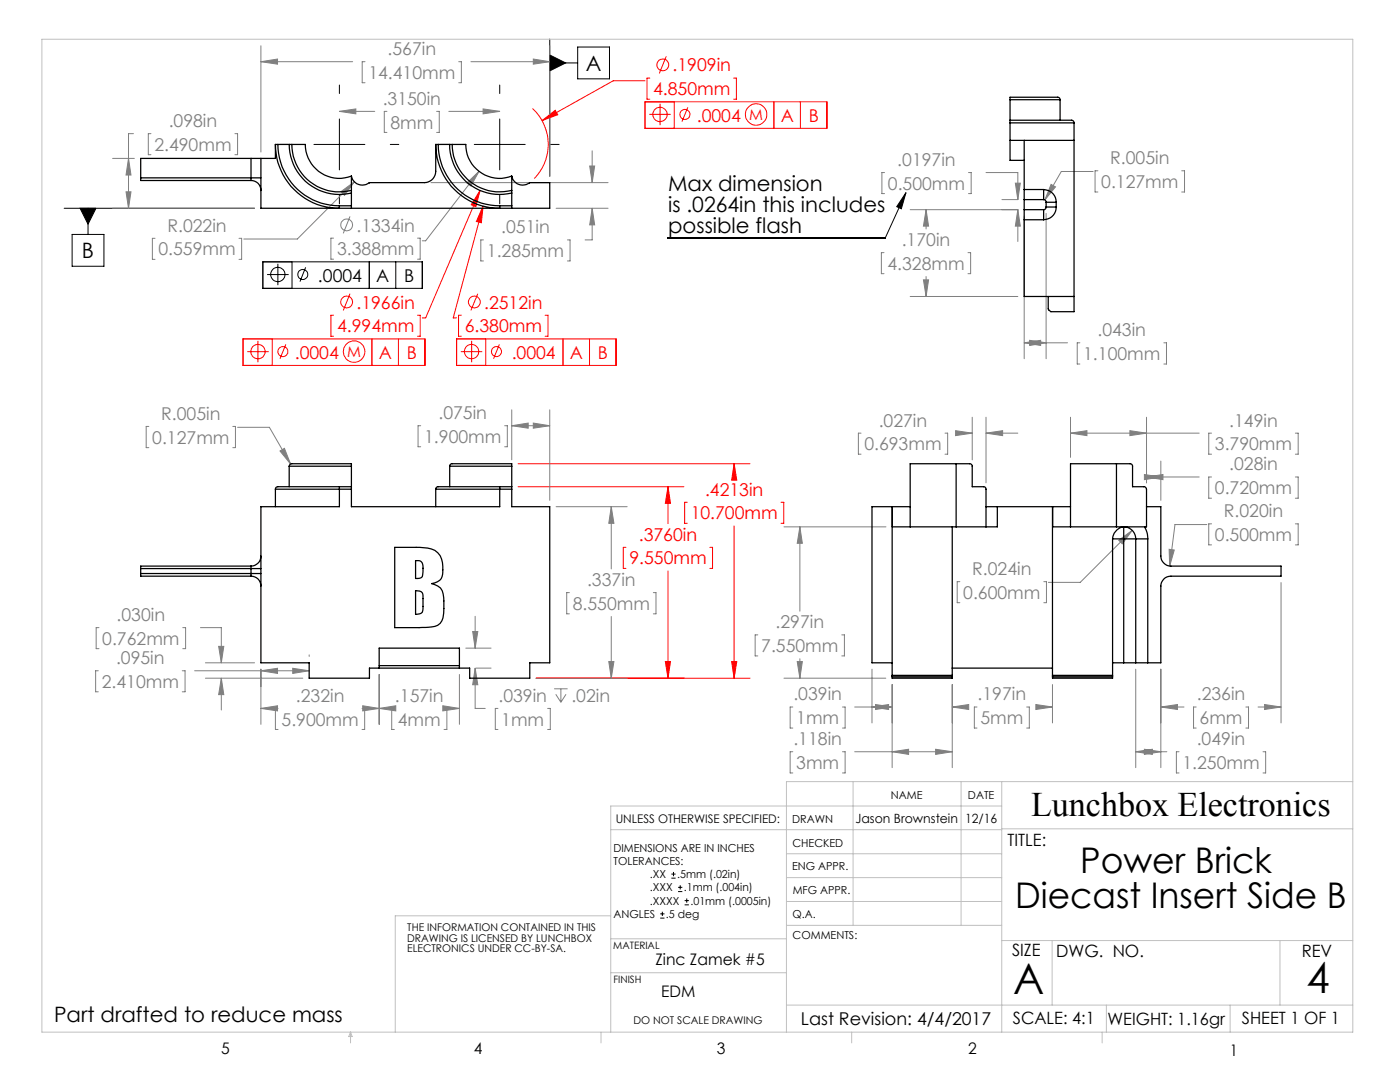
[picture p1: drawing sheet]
<svg xmlns="http://www.w3.org/2000/svg" width="279mm" height="216mm" viewBox="0 0 279 216" stroke-linecap="round" stroke-linejoin="round" font-family="sans-serif">
<g fill="none" stroke="#808080" stroke-width=".2">
<path d="M52.1 9.1v21.2M52.1 12.3h18.3M52.1 12.3l3.3-.5v1zM72.8 12.3h-.5v4.2h.5M91.5 12.3h.6v4.2h-.6M94 12.3h15.7M106.4 11.8l3.3 .5-3.3 .5zM109.7 9.1v26.1M22.5 31.6h4.3M25.2 38.3h.9l-.5 3.3zM25.6 31.6l.5 3.3h-.9zM26.6 26.7h-1v14.9"/>
<path d="M30.1 26.7h-.5v4.2h.5M46.9 26.7h.5v4.2h-.5M67.7 22.2l3.3-.5v1zM67.7 22.2h7.1M68.1 38.2l2.6-1.9-1.9 2.7zM70.7 36.3l-11.4 11.4h-10.7M77.2 22.2h-.5v4.2h.5M86 36.4h35.4M87.1 22.2h.6v4.2h-.6M89.6 22.2h10.1M93.2 36.5l2.4-2.3-1.6 2.9zM95.6 34.2l-10.7 13.8h-.6"/>
<path d="M96.4 21.7l3.3 .5-3.3 .5zM117.7 33.1h1l-.5 3.3zM118.2 30.1v6.3M176.5 34.4h-.5v4.2h.5M193.3 34.4h.5v4.2h-.5M196.8 34.4h6.3v5.4M200 39.8h3.1M202.6 36.5h1l-.5 3.3zM209.8 36.8l.8 .5-2.1 2.6zM218.2 34.2h-6.4l-3.3 5.7M219.1 34.1h-.6v4.2h.6M235.8 34.1h.6v4.2h-.6"/>
<path d="M22.5 41.6h28.3M30.9 47.6h-.5v4.2h.5M47.7 47.6h.5v4.2h-.5M66.6 47.5h-.6v4.2h.6M69.8 43.2l-1.3 3.4M83.3 47.5h.6v4.2h-.6M96.5 47.9h-.5v4.2h.5M111 41.6h10.4M113.2 47.9h.6v4.2h-.6M118.2 41.6l.5 3.3h-1zM118.2 41.6v6.3h-1.4M176.4 50.4h-.5v4.2h.5"/>
<path d="M181.6 41.8h21.5M181.6 59.2h21.5M184.3 55.8h1l-.5 3.4zM184.8 41.8l.5 3.3h-1zM184.8 41.8v3.9M184.8 55.2v4M193.2 50.4h.5v4.2h-.5M203.1 41.8l.5 3.3h-1zM203.1 41.8v6.4M204.4 43.1v28.5M208.8 42.6v29M204.4 68.4l3.3-.5v1z"/>
<path d="M204.4 68.4h8.6M205.5 67.9l3.3 .5-3.3 .5zM215.5 68.4h-.5v4.2h.5M232.3 68.4h.5v4.2h-.5M29.7 85.1h-.5v4.2h.5M46.5 85.1h.5v4.2h-.5M47.4 85.3h6.4l4.2 7.3M55.9 90l.9-.5 1.2 3.1zM84 84.9h-.6v4.2h.6M100.7 84.9h.5v4.2h-.5M102.1 84.9l3.3-.5v1zM102.1 84.9h.1"/>
<path d="M102.1 84.9h7.6M102.1 81.8v10M106.4 84.4l3.3 .5-3.3 .5zM109.7 81.8v18M171.8 86.4h-.5v4.2h.5M188.6 86.4h.5v4.2h-.5M190.7 85.9l3.3 .5-3.3 .5zM191 86.4h3M194 83.3v8.5M196.8 86.4l3.3-.5v1zM196.8 86.4h6.3M196.8 83.3v13"/>
<path d="M213.6 86.4l3.3-.5v1zM213.6 86.4h25.7M213.6 83.3v8M225.5 85.9l3.3 .5-3.3 .5zM228.4 94.7l3.3 .5-3.3 .5zM228.8 95.2l3.3-.5v1zM228.8 83.3v13M228.8 95.2h10.5M231.7 92v7.8M241.8 86.4h-.6v4.2h.6M241.8 95.2h-.6v4.2h.6M258.5 86.4h.6v4.2h-.6"/>
<path d="M258.5 95.2h.6v4.2h-.6M111 101.1h14.2M113.6 118.3h-.5v4.2h.5M122 101.1l.5 3.3h-1zM122 101.1v12.4M130.4 118.3h.5v4.2h-.5M156.5 105.1h20.3M159.6 105.1l.5 3.3h-1zM159.6 105.1v16.9M191.6 116.1h-.6v4.2h.6M208.3 116.1h.5v4.2h-.5M223.3 107.8l2.7-2-2 2.7z"/>
<path d="M226 105.8l-10.4 10.4h-6.4M233.3 109.6l1.1 .1-1 3.3zM240.8 104.7h-6.3l-1.1 8.3M241.8 104.5h-.6v4.2h.6M255.7 116.2v28.1M258.5 104.5h.6v4.2h-.6M19.6 133.8h-.5v4.2h.5M19.8 125.2h-.6v4.2h.6M36.4 133.8h.5v4.2h-.5M36.5 125.2h.5v4.2h-.5M38.8 133.8h22.9M40 125.2h4.2v7.1"/>
<path d="M41 135.3h19.4M41 132.3h9.8M43.6 129h1.1l-.5 3.3zM44.2 135.3l.5 3.3h-1.1zM44.2 135.3v6.4M52.1 133.5v11M52.1 133.8l3.3-.5v1.1zM58.4 133.3l3.3 .5-3.3 .6zM61.7 130.7v.3M75.7 134.6v9.9M91.7 134.6v9.9M93 129.3h5"/>
<path d="M94.3 126h1.1l-.6 3.3zM94.8 133.3l.6 3.3h-1.1zM94.8 133.3v8.1h2M94.8 123v6.3M95 133.3h3M107 135.3h18.2M110.6 137.4h2.7M110.9 138.5l1 1.6M111.9 137.4v2.7M113 138.5l-1.1 1.6M121.5 132h1l-.5 3.3zM122 123v12.3"/>
<path d="M151.2 126.7h-.5v4.2h.5M156.5 135.3h20.3M159.1 132h1l-.5 3.3zM159.6 131.4v3.9M168 126.7h.5v4.2h-.5M174 133.5v10.8M178 136.6v16.6M190 136.6v16.6M210 136.6v7.7M226.7 133.5v19.7M231.7 133.5v19.7M52.1 141.4h1"/>
<path d="M52.1 141.4l3.3-.6v1.1zM55.5 141.4h-.5v4.2h.5M72.2 141.4h.6v4.2h-.6M72.4 140.8l3.3 .6-3.3 .5zM74.7 141.4h1.6M75.7 141.4l3.3-.6v1.1zM78.7 141.4h-.5v4.2h.5M88.4 140.8l3.3 .6-3.3 .5zM88.6 141.4h.6v4.2h-.6M91.1 141.4h.6M99.4 141.4h-.6v4.2h.6M109.3 141.4h.5v4.2h-.5"/>
<path d="M158.2 141.1h-.5v4.2h.5M158.2 150h-.5v4.2h.5M168.1 141.1h.6v4.2h-.6M168.1 150h.6v4.2h-.6M170.6 141.1h7.4M170.6 150h19.4M174 141.1l3.3-.5v1zM174.7 140.6l3.3 .5-3.3 .5zM178 150l3.3-.5v1zM186.7 149.5l3.3 .5-3.3 .5zM190 141.1l3.3-.5v1zM190 141.1h2.5"/>
<path d="M195 141.1h-.5v4.2h.5M204.9 141.1h.5v4.2h-.5M206.7 140.6l3.3 .5-3.3 .5zM207.3 141.1h2.7M226.7 150l3.3-.5v1zM226.7 150h6.2M228.4 149.5l3.3 .5-3.3 .5zM231.7 141.1l3.3-.5v1zM231.7 141.1h4.6M235.3 150h-.5v4.2h.5M238.7 141.1h-.5v4.2h.5M248.6 141.1h.6v4.2h-.6"/>
<path d="M251.1 141.1h4.6M252.1 150h.5v4.2h-.5M252.4 140.6l3.3 .5-3.3 .5z"/>
<circle cx="69.2" cy="44.9" r="1.18"/>
</g>
<g fill="none" stroke="#f00" stroke-width=".2">
<path d="M128.7 16.1h-6.3l-14.2 8M129.7 15.6h-.6v4.2h.6M133 11.3l-1.4 3.3M146.4 15.6h.6v4.2h-.6M95.8 38l-.8 3.2-.9-.3zM95.8 38l-10.9 25.4h-.6M106.3 21.7a9.7 9.7 0 0 1 .3 13.9M108.2 24.1l2.6-2.1 .5 .9zM128.7 20.3h36.3v5.3h-36.3zM129.6 22.8h4.2M131.7 20.7v4.3M134.5 20.3v5.3"/>
<path d="M137.3 21.4l-1.2 2.9M154.4 20.3v5.3M159.7 20.3v5.3M69.8 58.6l-1.3 3.3M95.4 58.6l-1.4 3.3M96.4 41.1l-.3 3.3-1-.2zM96.4 41.1l-5.9 22.3h.6M48.5 67.6h36.3v5.3h-36.3zM49.4 70.2h4.2M51.5 68v4.3M54.3 67.6v5.3M57 68.7l-1.1 2.9"/>
<path d="M66.6 62.9h-.6v4.2h.6M74.2 67.6v5.3M79.5 67.6v5.3M83.3 62.9h.6v4.2h-.6M91.1 67.6h31.8v5.3h-31.8zM92 70.2h4.2M92.1 62.9h-.6v4.2h.6M94.1 68v4.3M96.9 67.6v5.3M99.7 68.7l-1.2 2.9M108.8 62.9h.6v4.2h-.6M112.4 67.6v5.3"/>
<path d="M117.7 67.6v5.3M103.4 92.5h46.3M103.4 97.1h33.1M133.3 97.1l.5 3.3h-1zM133.3 97.1v7.4M146.5 92.5l.5 3.3h-1zM146.5 92.5v3M124.9 109.2h-.5v4.2h.5M133.3 113.9v21.4M137.2 100.2h-.6v4.2h.6M141.7 109.2h.5v4.2h-.5M146.5 105v30.3"/>
<path d="M155.9 100.2h.5v4.2h-.5M107 135.3h42.7M132.8 132h1l-.5 3.3zM146 132h1l-.5 3.3z"/>
<circle cx="132.3" cy="12.9" r="1.18"/>
<circle cx="131.7" cy="22.8" r="1.43"/>
<circle cx="136.7" cy="22.8" r="1"/>
<circle cx="150.9" cy="22.8" r="2.14"/>
<circle cx="51.5" cy="70.2" r="1.43"/>
<circle cx="56.5" cy="70.2" r="1"/>
<circle cx="69.2" cy="60.3" r="1.18"/>
<circle cx="70.7" cy="70.2" r="2.14"/>
<circle cx="94.1" cy="70.2" r="1.43"/>
<circle cx="94.7" cy="60.3" r="1.18"/>
<circle cx="99.1" cy="70.2" r="1"/>
</g>
<g fill="none" stroke="#000" stroke-width=".2">
<path d="M67.7 17v1.7M99.7 17v1.7M109.7 11l3.2 1.6-3.2 1.5zM109.7 12.6h5.6M109.7 7.8v27.4M115.3 9.4h6.3v6.3h-6.3zM55.8 28.8h1.8M62.7 28.8h10.1M67.7 23.7v10.2M67.7 39v1.7M77.9 28.8h1.7M87.9 28.8h1.7"/>
<path d="M94.7 28.8h10.1M99.7 23.7v10.2M99.7 39v1.7M109.9 28.8h1.7M180.8 38.5l-.9 3.2-.9-.5zM180.8 38.5l-4.1 9h-43.4M12.8 41.6h38M14.4 46.8h6.3v6.3h-6.3zM16 41.6h3.2l-1.6 3.1zM17.6 41.6v5.2M52.5 52.2h31.8v5.3h-31.8zM53.3 54.8h4.3"/>
<path d="M55.5 52.6v4.3M58.3 52.2v5.3M61 53.3l-1.1 2.9M73.7 52.2v5.3M79 52.2v5.3M134 175.2h.8M134 174.4h.8M134.4 174v.8M135.3 177.9h.9M135.3 177.1h.9M135.7 176.6v.9M136.6 179.7h.9"/>
<path d="M137.1 179.3v.8M131.8 183.2h.8M131.8 182.4h.8M132.2 181.9v.9M136.6 180.6h.9"/>
<circle cx="55.4" cy="54.8" r="1.43"/>
<circle cx="60.4" cy="54.8" r=".99"/>
</g>
<g fill="none" stroke="#c0c0c0" stroke-width=".2">
<path d="M8.4 7.8h261.6v198.2h-261.6zM170.3 156v28.6M191.8 156v28.6M199.9 156v50M270 156h-113v50M121.9 165.6h78M157 170.4h42.9M157 175.1h42.9M157 179.9h42.9M199.9 160.8h-78v45.2M199.9 165.4h70.1M121.8 187.3h35.2"/>
<path d="M121.9 194.1h35.1M121.9 182.7h-43v23.3M157 184.6h42.9M199.9 187.7h70.1M210 187.7v12.9M255.4 187.7v12.9M70 206v2.1M70 206l.3 .8h-.7zM119.9 206v2.1M157 200.6h113M170 206v2.1M220 206v2.1"/>
<path d="M220.8 200.6v5.4M245.5 200.6v5.4"/>
</g>
<path d="M109.7 11l3.2 1.6-3.2 1.5zM16 41.6l1.6 3.1 1.6-3.1zM180.8 38.5l-.9 3.2-.9-.5z" fill="#000"/>
<path d="M146.5 92.5l.5 3.3h-1zM146 132h1l-.5 3.3zM133.3 97.1l.5 3.3h-1zM132.8 132h1l-.5 3.3zM95.8 38l-1.7 2.9 .9 .3zM96.4 41.1l-1.3 3.1 1 .2zM108.2 24.1l3.1-1.2-.5-.9z" fill="#f00"/>
<path d="M102.1 84.9l3.3-.5v1zM106.4 84.4l3.3 .5-3.3 .5zM55.9 90l2.1 2.6-1.2-3.1zM122 101.1l.5 3.3h-1zM121.5 132h1l-.5 3.3zM43.6 129h1.1l-.5 3.3zM44.2 135.3l.5 3.3h-1.1zM58.4 133.3l3.3 .5-3.3 .6zM52.1 133.8l3.3-.5v1.1zM88.4 140.8l3.3 .6-3.3 .5zM75.7 141.4l3.3-.6v1.1zM94.3 126h1.1l-.6 3.3zM94.8 133.3l.6 3.3h-1.1zM72.4 140.8l3.3 .6-3.3 .5zM52.1 141.4l3.3-.6v1.1zM93.2 36.5l.8 .6 1.6-2.9zM52.1 12.3l3.3-.5v1zM106.4 11.8l3.3 .5-3.3 .5zM96.4 21.7l3.3 .5-3.3 .5zM67.7 22.2l3.3-.5v1zM25.6 31.6l.5 3.3h-.9zM25.2 38.3h.9l-.5 3.3zM117.7 33.1h1l-.5 3.3zM118.2 41.6l.5 3.3h-1zM68.1 38.2l.7 .8 1.9-2.7zM213.6 86.4l3.3-.5v1zM225.5 85.9l3.3 .5-3.3 .5zM252.4 140.6l3.3 .5-3.3 .5zM231.7 141.1l3.3-.5v1zM233.3 109.6l.1 3.4 1-3.3zM228.4 94.7l3.3 .5-3.3 .5zM228.8 95.2l3.3-.5v1zM196.8 86.4l3.3-.5v1zM190.7 85.9l3.3 .5-3.3 .5zM206.7 140.6l3.3 .5-3.3 .5zM190 141.1l3.3-.5v1zM186.7 149.5l3.3 .5-3.3 .5zM178 150l3.3-.5v1zM174.7 140.6l3.3 .5-3.3 .5zM174 141.1l3.3-.5v1zM223.3 107.8l.7 .7 2-2.7zM228.4 149.5l3.3 .5-3.3 .5zM226.7 150l3.3-.5v1zM159.6 105.1l.5 3.3h-1zM159.1 132h1l-.5 3.3zM202.6 36.5h1l-.5 3.3zM203.1 41.8l.5 3.3h-1zM209.8 36.8l-1.3 3.1 2.1-2.6zM205.5 67.9l3.3 .5-3.3 .5zM204.4 68.4l3.3-.5v1zM184.8 41.8l.5 3.3h-1zM184.3 55.8h1l-.5 3.4z" fill="#808080"/>
<g fill="none" stroke="#000" stroke-width=".25">
<path d="M201.6 19.9v-.5h9.6l.3 .2 .1 .3M201.6 19.9h10M201.6 19.9v4.1M211.6 19.9v4.1M28.1 35.5v.5h22M28.1 35.5h22M50.1 35.5h2M50.1 31.6h2M50.1 36a1.93 1.93 0 0 1 2 2M50.1 35.5v.5M50.1 31.6v3.9M50.1 31.6h-22v3.9"/>
<path d="M52.1 31.6v10h57.6v-5.2h-4a2.23 2.23 0 0 1-3.6-1.3M55 28.8a12.6 12.6 0 0 0 12.7 12.7v-.4M55 28.8h.5M55 28.8v2.8h-2.9M55.5 28.8a12.3 12.3 0 0 0 12.2 12.3M55.5 28.8h2.2M57.7 28.8a10 10 0 0 0 12.4 9.7M57.7 28.8h.5M58.2 28.8a9.5 9.5 0 0 0 11.9 9.2M58.2 28.8h2.7a6.8 6.8 0 0 0 9.2 6.3M70.1 38v.5M70.1 35.1v2.9"/>
<path d="M70.1 38.5v2.6M87 28.8a12.6 12.6 0 0 0 12.7 12.7v-.4M87 28.8h.5M87 28.8v5.4a2.27 2.27 0 0 1-2.3 2.2h-11a2.23 2.23 0 0 1-3.6-1.3M87.5 28.8a12.3 12.3 0 0 0 12.2 12.3M87.5 28.8h2.2M89.7 28.8a10 10 0 0 0 12.4 9.7M89.7 28.8h.5M90.2 28.8a9.5 9.5 0 0 0 11.9 9.2M90.2 28.8h2.8a6.8 6.8 0 0 0 9.1 6.3M102.1 38v.5M102.1 35.1v2.9"/>
<path d="M102.1 38.5v2.6M201.6 24h12.3a.49 .49 0 0 1 .4 .5M201.6 24.5h12.7M201.6 24v.5M201.6 28h12.7M201.6 24.5v7.5h2.8M204.4 37.8v2M204.4 28v9.8M204.4 39.8v2M204.4 39.8h3.9M204.4 37.8h3.9M208.3 39.8a.49 .49 0 0 1 .5 .6"/>
<path d="M208.3 37.8a2.51 2.51 0 0 1 2.5 2.6M208.3 37.8v2M214.3 24.5v37.7h-4.6l-.5-.6v-2.4M67.7 41.1h2.4M70.1 41.1v.5M99.7 41.1h2.4M102.1 41.1v.5M204.4 41.8v2.1M204.4 43.9v15.3h9.9M204.4 41.8h3.9M204.4 43.9h3.9M208.3 41.8v2.1"/>
<path d="M208.8 41.3a.49 .49 0 0 1-.5 .5M208.8 41.3h2M208.8 40.4h2M208.8 40.4v.9M210.8 41.3a2.5 2.5 0 0 1-2.5 2.6M210.8 40.4v.9M55 97.6h12.7M55 97.6v3.5M57.7 93h12.4M57.7 93l.1-.3 .3-.2h12v.5M57.7 93v4.1M67.7 97.1v.5"/>
<path d="M67.7 97.1h-12.3l-.4 .2v.3M67.7 97.1h2.4M67.7 97.6h2.4M67.7 97.6v3.5h-15.6v31.2h9.6v3h12v-2h20v2h12v-3h4v-31.2h-7.6v-3.5M70.1 97.1v.5M70.1 97.6v3.5h29.6v-3.5M70.1 93v4.1M87 97.6h12.7M87 97.6v3.5M89.7 93l.1-.3 .3-.2h12v.5M89.7 93h12.4M89.7 93v4.1"/>
<path d="M99.7 97.1v.5M99.7 97.1h-12.3l-.4 .2v.3M99.7 97.1h2.4M99.7 97.6h2.4M102.1 97.1v.5M102.1 93v4.1M190.8 92.5h2.7a.49 .49 0 0 1 .5 .5v4.1h2.4l.4 .4v7.6M190.8 92.5h-9.2v12.6M190.8 92.5v12.6M222.8 92.5l3 .1 .2 .3v4.2h2.4l.3 .2 .1 .3v7.5h-6M222.8 92.5h-9.2v12.6M222.8 92.5v12.6"/>
<path d="M28.1 114.4v.6h22M28.1 113.5h22M28.1 114.4h22M28.1 113.5v.9M50.1 114.4h2M50.1 113.5h2M50.1 113v.5M50.1 115a1.93 1.93 0 0 1 2 1.9M50.1 114.4v.6M50.1 113h-22v.5M50.1 113.5v.9M52.1 110.9a1.99 1.99 0 0 1-2 2.1"/>
<path d="M78.8 109.2h5a4.5 4.5 0 0 1 4 1.7 6.5 6.5 0 0 1 .3 4.6 2.87 2.87 0 0 1-2 1 2.6 2.6 0 0 1 2.4 2.7l.1 .7a7.3 7.3 0 0 1-.8 4.5 3.9 3.9 0 0 1-2.9 .8h-6.1zM82.9 111.9a1.17 1.17 0 0 1 1.3 .3 1.17 1.17 0 0 1 .2 1.2 2.19 2.19 0 0 1-.4 1.9l-1.1 .1zM82.9 117.9a1.3 1.3 0 0 1 1.5 .7v2.4a1.28 1.28 0 0 1-.7 1.5l-.8 .1zM178 101.1h.1M178 101.1h-4v31.2h4M178.1 101.1h3.5M178.1 105.1h3.5M178.1 101.1l-.1 33.7M181.6 105.1h9.2M190 105.1v29.7M190.8 105.1h6M196.8 101.1h2.2"/>
<path d="M199 101.1v4h-2.2M199 101.1h11M210 101.1h.1M210 101.1v33.7M210.1 101.1v4h3.5M210.1 101.1h3.5M213.6 105.1h9.2M222 107.5v27.3M222 107.5h2.3M224.2 105.1a2.57 2.57 0 0 0-2.2 2.4M224.3 107.5v-2.3a2.33 2.33 0 0 1 2.4 2.3M224.3 107.5h2.4"/>
<path d="M224.3 107.5v24.8M226.7 107.5h2.4M226.7 107.5v24.8M228.4 105.1a4.4 4.4 0 0 1 .7 2.4M228.8 101.1h2.9v9.8a2.05 2.05 0 0 0 2 2.1h22v2h-22a1.99 1.99 0 0 0-2 1.9v15.4h-2.6M229.1 107.5v24.8M75.7 133.3v-4h16v4M75.7 132.8h16M178 134.8h12M178 135h12M178 134.8v.2M178 135v.3h12v-.3"/>
<path d="M190 134.8v.2M190 133.3h20M210 134.8h12M210 135h12M210 134.8v.2M210 135v.3h12v-.3M222 134.8v.2M222 132.3h2.3M224.3 132.3h2.4M226.7 132.3h2.4"/>
</g>
<g font-size="8.5">
<text x="202.2" y="198.3">A</text>
<text x="260.7" y="198.1">4</text>
</g>
<g font-size="7.1">
<text x="215.6" y="174.1">Power Brick</text>
<text x="202.6" y="181.2">Diecast Insert Side B</text>
</g>
<text font-size="6.9" x="205.8" y="162.9">Lunchbox Electronics</text>
<g font-size="4.2">
<text x="116.9" y="14.1">A</text>
<text x="133.3" y="38.2">Max dimension</text>
<text x="133.3" y="42.4">is .0264in this includes</text>
<text x="133.3" y="46.5">possible flash</text>
<text x="16.4" y="51.5">B</text>
<text x="10.8" y="203.8">Part drafted to reduce mass</text>
</g>
<g font-size="3.5" fill="#808080">
<text x="77.4" y="11">.567in</text>
<text x="73.5" y="15.7">14.410mm</text>
<text x="76.4" y="20.9">.3150in</text>
<text x="33.7" y="25.4">.098in</text>
<text x="77.9" y="25.6">8mm</text>
<text x="30.8" y="30.1">2.490mm</text>
<text x="179.1" y="33.1">.0197in</text>
<text x="221.6" y="32.8">R.005in</text>
<text x="177.2" y="37.8">0.500mm</text>
<text x="219.8" y="37.5">0.127mm</text>
<text x="33.4" y="46.2">R.022in</text>
<text x="71.1" y="46.2">.1334in</text>
<text x="100" y="46.5">.051in</text>
<text x="31.6" y="51">0.559mm</text>
<text x="67.3" y="50.9">3.388mm</text>
<text x="97.2" y="51.3">1.285mm</text>
<text x="177.1" y="53.8">4.328mm</text>
<text x="180" y="49.1">.170in</text>
<text x="216.2" y="71.8">1.100mm</text>
<text x="219" y="67.1">.043in</text>
<text x="32.2" y="83.8">R.005in</text>
<text x="87.5" y="83.6">.075in</text>
<text x="30.4" y="88.5">0.127mm</text>
<text x="84.7" y="88.4">1.900mm</text>
<text x="172.5" y="89.9">0.693mm</text>
<text x="175.4" y="85.1">.027in</text>
<text x="242.5" y="89.9">3.790mm</text>
<text x="245.3" y="85.1">.149in</text>
<text x="245.3" y="93.9">.028in</text>
<text x="242.5" y="98.6">0.720mm</text>
<text x="242.5" y="108">0.500mm</text>
<text x="244.2" y="103.2">R.020in</text>
<text x="117.2" y="116.9">.337in</text>
<text x="192.2" y="119.5">0.600mm</text>
<text x="194" y="114.7">R.024in</text>
<text x="23.3" y="123.9">.030in</text>
<text x="114.3" y="121.7">8.550mm</text>
<text x="154.8" y="125.4">.297in</text>
<text x="20.4" y="128.7">0.762mm</text>
<text x="151.9" y="130.1">7.550mm</text>
<text x="20.3" y="137.3">2.410mm</text>
<text x="23.2" y="132.5">.095in</text>
<text x="59" y="140">.232in</text>
<text x="78.8" y="140">.157in</text>
<text x="99.5" y="140">.039in</text>
<text x="114" y="140">.02in</text>
<text x="158.3" y="139.8">.039in</text>
<text x="195.1" y="139.8">.197in</text>
<text x="238.8" y="139.8">.236in</text>
<text x="56.2" y="144.8">5.900mm</text>
<text x="79.4" y="144.8">4mm</text>
<text x="100" y="144.8">1mm</text>
<text x="158.3" y="148.7">.118in</text>
<text x="158.9" y="144.5">1mm</text>
<text x="195.7" y="144.5">5mm</text>
<text x="238.8" y="148.7">.049in</text>
<text x="239.4" y="144.5">6mm</text>
<text x="158.9" y="153.4">3mm</text>
<text x="236" y="153.4">1.250mm</text>
</g>
<g font-size="3.5" fill="#f00">
<text x="134.2" y="14.3">.1909in</text>
<text x="130.4" y="19">4.850mm</text>
<text x="139.1" y="24.3">.0004</text>
<text x="155.8" y="24.3">A</text>
<text x="161.4" y="24.3">B</text>
<text x="71.1" y="61.6">.1966in</text>
<text x="96.6" y="61.6">.2512in</text>
<text x="58.8" y="71.6">.0004</text>
<text x="67.3" y="66.3">4.994mm</text>
<text x="75.6" y="71.6">A</text>
<text x="81.2" y="71.6">B</text>
<text x="92.7" y="66.3">6.380mm</text>
<text x="102.1" y="71.6">.0004</text>
<text x="113.7" y="71.6">A</text>
<text x="119.3" y="71.6">B</text>
<text x="140.7" y="98.9">.4213in</text>
<text x="127.5" y="107.9">.3760in</text>
<text x="137.8" y="103.6">10.700mm</text>
<text x="125.6" y="112.6">9.550mm</text>
</g>
<g font-size="3.5">
<text x="63.5" y="56.2">.0004</text>
<text x="75" y="56.2">A</text>
<text x="80.6" y="56.2">B</text>
<text x="159.8" y="204.5">Last Revision: 4/4/2017</text>
</g>
<g font-size="3.4">
<text x="201.1" y="168.8">TITLE:</text>
<text x="202" y="190.8">SIZE</text>
<text x="210.8" y="190.9">DWG. NO.</text>
<text x="259.8" y="191">REV</text>
<text x="202.1" y="204.4">SCALE: 4:1</text>
<text x="221" y="204.5">WEIGHT: 1.16gr</text>
<text x="247.8" y="204.4">SHEET 1 OF 1</text>
</g>
<g font-size="3.2">
<text x="130.8" y="192.5">Zinc Zamek #5</text>
<text x="131.9" y="198.9">EDM</text>
<text x="44.2" y="210.4">5</text>
<text x="94.6" y="210.3">4</text>
<text x="143.1" y="210.4">3</text>
<text x="193.2" y="210.3">2</text>
<text x="245.4" y="210.6">1</text>
</g>
<g font-size="3" fill="#f00">
<text x="149.5" y="23.9">M</text>
<text x="69.3" y="71.2">M</text>
</g>
<g font-size="2.5">
<text x="170.7" y="164.2">Jason Brownstein</text>
<text x="192.6" y="164.2">12/16</text>
</g>
<text font-size="2.4" x="122.9" y="164.2">UNLESS OTHERWISE SPECIFIED:</text>
<g font-size="2.2">
<text x="177.8" y="159.4">NAME</text>
<text x="193.2" y="159.4">DATE</text>
<text x="158.1" y="164.2">DRAWN</text>
<text x="122.4" y="169.9">DIMENSIONS ARE IN INCHES</text>
<text x="122.4" y="172.6">TOLERANCES:</text>
<text x="158.1" y="173.7">ENG APPR.</text>
<text x="158.2" y="169.1">CHECKED</text>
<text x="129.7" y="177.9">.XXX</text>
<text x="129.7" y="175.2">.XX</text>
<text x="135.2" y="175.2">.5mm (.02in)</text>
<text x="136.5" y="177.9">.1mm (.004in)</text>
<text x="158.2" y="178.4">MFG APPR.</text>
<text x="122.4" y="183.2">ANGLES</text>
<text x="129.7" y="180.5">.XXXX</text>
<text x="132.9" y="183.2">.5 deg</text>
<text x="137.8" y="180.5">.01mm (.0005in)</text>
<text x="158.2" y="183.2">Q.A.</text>
<text x="158.2" y="187.4">COMMENTS:</text>
</g>
<g font-size="2.1">
<text x="81.3" y="185.8">THE INFORMATION CONTAINED IN THIS</text>
<text x="81.3" y="187.9">DRAWING IS LICENSED BY LUNCHBOX</text>
<text x="81.3" y="190">ELECTRONICS UNDER CC-BY-SA.</text>
<text x="126.4" y="204.3">DO NOT SCALE DRAWING</text>
</g>
<g font-size="2">
<text x="122.4" y="189.4">MATERIAL</text>
<text x="122.4" y="196.2">FINISH</text>
</g>
</svg>
